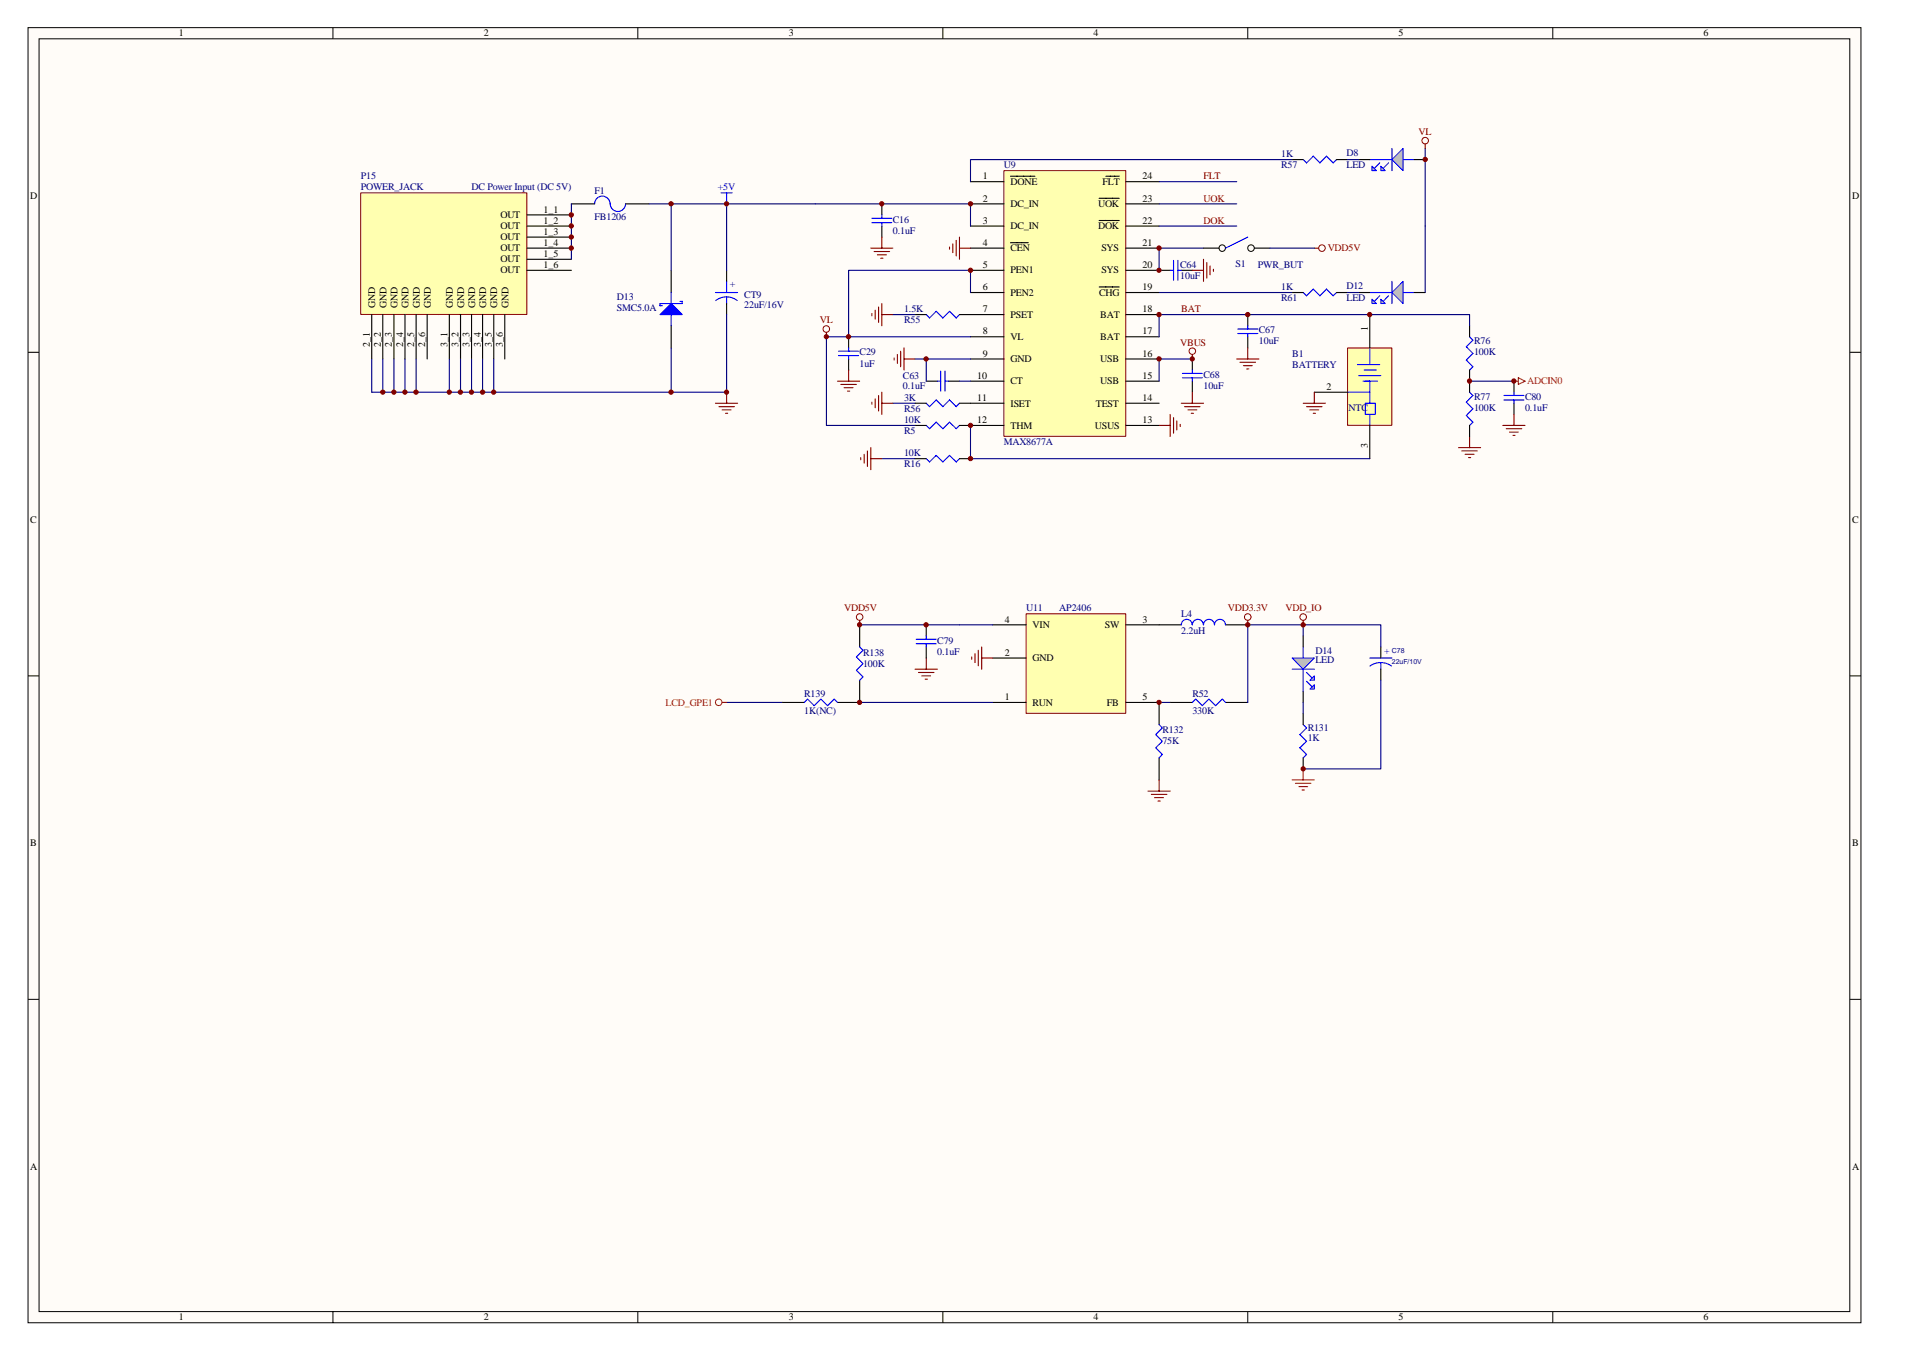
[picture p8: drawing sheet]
<svg xmlns="http://www.w3.org/2000/svg" width="297mm" height="210mm" viewBox="0 0 297 210" stroke-linecap="round" stroke-linejoin="round" font-family="sans-serif">
<path d="M4.4 4.3h284.9v201.3h-284.9z" fill="#fffcf8"/>
<g fill="none" stroke="#000" stroke-width=".16">
<path d="M4.4 4.3h284.9v201.3h-284.9zM6.1 6h281.4v197.9h-281.4zM51.7 4.3v1.7M99.1 4.3v1.7M146.6 4.3v1.7M193.9 4.3v1.7M241.4 4.3v1.7M4.4 54.8h1.7M287.5 54.8h1.8M4.4 105.1h1.7M287.5 105.1h1.8M4.4 155.3h1.7"/>
<path d="M287.5 155.3h1.8M51.7 203.9v1.7M99.1 203.9v1.7M146.6 203.9v1.7M193.9 203.9v1.7M241.4 203.9v1.7"/>
</g>
<g fill="none" stroke="#00f" stroke-width=".17">
<path d="M92.4 31.7a1.2 1.2 0 0 1 1.2-1.2 1.2 1.2 0 0 1 1.2 1.2M94.8 31.7a1.2 1.2 0 0 0 1.2 1.2 1.2 1.2 0 0 0 1.2-1.2M112.1 30h1.7M112.9 30v1.7M104.3 45.5v1.7M104.3 48.9v1.7M105.7 46.8h.3v.4h-3.4v.3h.4M111.2 45.5h3.5M112.9 46.1l1.1 .2 .6 .4M112.9 46.1l-1 .2-.7 .4M112.9 43.7v1.8M112.9 46.1v1.1"/>
<path d="M212.9 102.3h3.5M214.6 103l1.1 .2 .6 .3M214.6 103l-1 .2-.7 .3M214.6 103v1"/>
</g>
<path d="M88.8 31.7h3.6M97.3 31.7h3.6M104.3 42v3.5M104.3 50.6v3.5M112.9 42v1.7M112.9 47.2v1.7M214.6 100.6v1.7M214.6 104v1.7" fill="none" stroke="#000" stroke-width=".17"/>
<circle cx="202.6" cy="95.9" r=".51" fill="none" stroke="#800000" stroke-width=".16"/>
<path d="M111.2 62.7h3.5M111.7 63.2h2.4M112.2 63.7h1.4M112.8 64.2h.3M112.9 61v1.7M202.6 96.4v.7" fill="none" stroke="#800000" stroke-width=".17"/>
<path d="M126.7 31.7h-13.8v10.3M68.1 45.5v3.4M112.9 48.9v12.1h-55.1" fill="none" stroke="#000080" stroke-width=".17"/>
<path d="M102.6 48.9l1.7-1.7 1.7 1.7z" fill="#00f" stroke="#00f" stroke-width=".17"/>
<path d="M56.1 30h25.8v18.9h-25.8z" fill="#ffffb0"/>
<path d="M56.1 30h25.8v18.9h-25.8z" fill="none" stroke="#800000" stroke-width=".16"/>
<g fill="none" stroke="#000" stroke-width=".17">
<path d="M81.9 33.4h6.9M81.9 35.1h6.9M81.9 36.9h6.9M81.9 38.6h6.9M57.8 48.9v6.9M59.5 48.9v6.9M61.2 48.9v6.9M62.9 48.9v6.9M64.7 48.9v6.9M66.4 48.9v6.9M69.8 48.9v6.9M71.6 48.9v6.9"/>
<path d="M73.3 48.9v6.9M75 48.9v6.9M76.7 48.9v6.9M78.5 48.9v6.9M81.9 40.3h6.9M81.9 42h6.9"/>
</g>
<path d="M88.8 31.7v8.6M57.8 55.8v5.2M59.5 55.8v5.2M61.2 55.8v5.2M62.9 55.8v5.2M64.7 55.8v5.2M69.8 55.8v5.2M71.6 55.8v5.2M73.3 55.8v5.2M75 55.8v5.2M76.7 55.8v5.2" fill="none" stroke="#000080" stroke-width=".17"/>
<path d="M159.5 95.4h15.5v15.5h-15.5z" fill="#ffffb0"/>
<g fill="none" stroke="#800000" stroke-width=".16">
<path d="M159.5 95.4h15.5v15.5h-15.5z"/>
<circle cx="133.6" cy="95.9" r=".51"/>
<circle cx="193.9" cy="95.9" r=".51"/>
</g>
<path d="M154.3 97.1h5.2M175 97.1h8.6M190.5 97.1h3.4M154.3 109.2h5.2M154.3 102.3h5.2M175 109.2h5.2v3.4M180.2 117.8v3.4M181.9 109.2h3.4M190.5 109.2h3.4" fill="none" stroke="#000" stroke-width=".17"/>
<path d="M183.6 97.1a.85 .85 0 0 1 .9-.8 .85 .85 0 0 1 .8 .8 .87 .87 0 0 1 .9-.8 .87 .87 0 0 1 .8 .8M187.1 97.1a.85 .85 0 0 1 .8-.8 .85 .85 0 0 1 .9 .8 .86 .86 0 0 1 .8-.8 .86 .86 0 0 1 .9 .8M180.2 112.6l.5 .5-1.1 1.1 1.1 1-1.1 1 1.1 1.1-.5 .5M185.3 109.2l.6-.6 1 1.1 1-1.1 1.1 1.1 1-1.1 .5 .6" fill="none" stroke="#00f" stroke-width=".17"/>
<path d="M149.1 97.1h5.2M202.6 97.1h-8.7v12.1M180.2 109.2h1.7" fill="none" stroke="#000080" stroke-width=".17"/>
<g fill="none" stroke="#800000" stroke-width=".17">
<path d="M133.6 96.4v.7M193.9 96.4v.7M142.2 104h3.5M142.8 104.5h2.4M143.3 105.1h1.3M143.8 105.6h.3M144 102.3v1.7M151 102.1v.4M151.6 101.6v1.4M152.1 101.1v2.4M152.6 100.6v3.4M152.6 102.3h1.7"/>
<path d="M178.4 123h3.5M179 123.5h2.4M179.5 124h1.3M180 124.5h.3M180.2 121.2v1.8"/>
</g>
<g fill="#c0c0c0" stroke="#00f" stroke-width=".16">
<path d="M200.8 102.3h3.5l-1.7 1.7z" fill-rule="evenodd"/>
<path d="M203.6 105.7l.7-.6v.6z" fill-rule="evenodd"/>
<path d="M203.6 107.1l.7-.7v.7z" fill-rule="evenodd"/>
</g>
<path d="M135.5 34.6h3.1M135.5 33.9h3.1M137.1 33.4v.5M137.1 34.6v.5M200.8 104h3.5M202.6 100.6v1.7M202.6 104v3.5M202.6 112.6l.5 .5-1 1.1 1 1-1 1 1 1.1-.5 .5M203.1 104.5l.9 .9M203.1 105.9l.9 .9" fill="none" stroke="#00f" stroke-width=".17"/>
<path d="M137.1 31.7v1.7M137.1 35.1v1.8M202.6 98.8v1.8M202.6 107.5v1.7M202.6 110.9v1.7M202.6 117.8v1.7" fill="none" stroke="#000" stroke-width=".17"/>
<path d="M100.9 31.7h12M104.3 31.7v10.3M104.3 54.1v6.9M202.6 98.8v-1.7h12v3.5M202.6 109.2v1.7M214.6 105.7v13.8h-12" fill="none" stroke="#000080" stroke-width=".17"/>
<path d="M202.6 119.5v1.7M200.8 121.2h3.5M201.4 121.8h2.4M201.9 122.3h1.4M202.4 122.8h.4" fill="none" stroke="#f00" stroke-width=".17"/>
<g fill="#800000" stroke="#800000" stroke-width=".16">
<circle cx="112.9" cy="60.9" r=".33"/>
<circle cx="59.5" cy="60.9" r=".33"/>
<circle cx="61.2" cy="60.9" r=".33"/>
<circle cx="63" cy="60.9" r=".33"/>
<circle cx="64.7" cy="60.9" r=".33"/>
<circle cx="69.8" cy="60.9" r=".33"/>
<circle cx="71.6" cy="60.9" r=".33"/>
<circle cx="73.3" cy="60.9" r=".33"/>
<circle cx="75" cy="60.9" r=".33"/>
<circle cx="76.7" cy="60.9" r=".33"/>
<circle cx="202.6" cy="97.1" r=".34"/>
<circle cx="180.2" cy="109.2" r=".33"/>
<circle cx="193.9" cy="97.1" r=".34"/>
<circle cx="202.6" cy="119.5" r=".33"/>
<circle cx="112.9" cy="31.7" r=".33"/>
<circle cx="104.3" cy="60.9" r=".33"/>
<circle cx="104.3" cy="31.7" r=".33"/>
</g>
<circle cx="205.5" cy="38.6" r=".51" fill="none" stroke="#800000" stroke-width=".16"/>
<path d="M204.3 38.6h.7" fill="none" stroke="#800000" stroke-width=".17"/>
<path d="M156.1 26.5h18.9v41.3h-18.9z" fill="#ffffb0"/>
<path d="M156 26.5h19v41.3h-19z" fill="none" stroke="#800000" stroke-width=".16"/>
<g fill="none" stroke="#000" stroke-width=".17">
<path d="M150.9 28.2h5.1M150.9 31.7h5.1M150.9 35.1h5.1M150.9 38.6h5.1M157.1 27.4h3.8M157.1 37.7h2.7M170.9 34.3h3.1M170.9 30.8h3.1M171.9 27.4h2.1M175 28.2h5.2M175 31.7h5.2M175 35.1h5.2"/>
<path d="M175 38.6h5.2M150.9 42h5.1M150.9 45.5h5.1M150.9 48.9h5.1M150.9 52.3h5.1M150.9 55.8h5.1M150.9 59.2h5.1M170.9 44.6h3.1M175 42h5.2M175 45.5h5.2M175 48.9h5.2M175 52.3h5.2"/>
<path d="M175 55.8h5.2M175 59.2h5.2M150.9 62.7h5.1M150.9 66.1h5.1M175 62.7h5.2M175 66.1h5.2"/>
</g>
<path d="M126.7 31.7h24.2v3.4" fill="none" stroke="#000080" stroke-width=".17"/>
<path d="M209.5 54.1h6.8v12h-6.8z" fill="#ffffb0"/>
<path d="M209.5 54.1h6.8v12h-6.8z" fill="none" stroke="#800000" stroke-width=".16"/>
<g fill="none" stroke="#00f" stroke-width=".17">
<path d="M192.4 51.8h3.1M192.4 51.1h3.1M193.9 50.6v.5M193.9 51.8v.5M211 56.7h3.5M211.2 58.4h3.4M211.9 59.2h2.2M212 57.5h1.9M212.9 59.2v1.8h-3.4M212.9 54.3v2.2M212.2 62.7h1.6v1.7h-1.6zM212.9 61v1.7"/>
<path d="M212.9 64.4v1.7"/>
</g>
<path d="M193.9 48.9v1.7M193.9 52.3v1.8M212.9 48.9v5.2M204.3 61h5.2M212.9 66.1v5.2" fill="none" stroke="#000" stroke-width=".17"/>
<path d="M192.2 55.8h3.5M192.7 56.3h2.5M193.3 56.8h1.3M193.8 57.3h.3M193.9 54.1v1.7M202.6 62.7h3.4M203.1 63.2h2.4M203.6 63.7h1.4M204.1 64.2h.4M204.3 61v1.7" fill="none" stroke="#800000" stroke-width=".17"/>
<path d="M212.9 48.9h-32.7v3.4" fill="none" stroke="#000080" stroke-width=".17"/>
<g fill="#c0c0c0" stroke="#00f" stroke-width=".16">
<path d="M218.1 23.1v3.4l-1.7-1.7z" fill-rule="evenodd"/>
<path d="M214.6 25.8l.7 .7h-.7z" fill-rule="evenodd"/>
<path d="M213.3 25.8l.6 .7h-.6z" fill-rule="evenodd"/>
</g>
<g fill="none" stroke="#00f" stroke-width=".17">
<path d="M202.6 24.8l.5 .5 1-1 1.1 1 1-1 1 1 .5-.5M212.9 24.8h3.5M214.5 25.3l-.9 .9M215.8 25.3l-.8 .9M216.4 23.1v3.4M218.1 24.8h1.7M130.3 55.3h3.2M130.3 54.6h3.2M131.9 54.1v.5M131.9 55.3v.5M144 48.9l.5 .5 1-1 1.1 1 1-1 1 1 .5-.5M145.7 59.2h.5"/>
<path d="M146.2 57.7v3.1M146.9 59.2h.5M146.9 57.7v3.1M183.8 58.7h3.1M183.8 58h3.1M185.3 57.5v.5M185.3 58.7v.5M144 62.7l.5 .5 1-1 1.1 1 1-1 1 1 .5-.5M144 66.1l.5 .5 1-1 1.1 1 1-1 1 1 .5-.5"/>
</g>
<g fill="none" stroke="#000" stroke-width=".17">
<path d="M200.8 24.8h1.8M207.7 24.8h1.8M211.2 24.8h1.7M219.8 24.8h1.7M131.9 52.3v1.8M131.9 55.8v1.7M142.2 48.9h1.8M144 59.2h1.7M147.4 59.2h1.7M149.1 48.9h1.8M185.3 55.8v1.7M185.3 59.2v1.8"/>
<path d="M142.2 62.7h1.8M142.2 66.1h1.8M149.1 62.7h1.8M149.1 66.1h1.8"/>
</g>
<path d="M187.1 38.6h-6.9v3.4M200.8 24.8h-49.9v3.4M209.5 24.8h1.7M221.5 23.1v12M138.8 48.9h3.4M142.2 55.8h8.7M144 55.8v3.4M149.1 59.2h1.8M150.9 52.3h-22.4v13.8h13.7M150.9 45.5v-3.5h-19v10.3M185.3 55.8h-5.1v3.4M138.8 62.7h3.4" fill="none" stroke="#000080" stroke-width=".17"/>
<g fill="none" stroke="#800000" stroke-width=".17">
<path d="M147.6 38.4v.3M148.1 37.9v1.4M148.6 37.4v2.4M149.1 36.9v3.4M149.1 38.6h1.8M221.5 22.4v.7M128.5 51.7v.6M130.2 59.2h3.4M130.7 59.8h2.4M131.9 57.5v1.7M135.5 48.7v.4M136 48.2v1.4"/>
<path d="M136.6 47.7v2.4M137.1 47.2v3.4M137.1 48.9h1.7M139 55.6v.4M139.5 55.1v1.4M140 54.6v2.4M140.5 54.1v3.4M140.5 55.8h1.7M185.3 55.1v.7M131.2 60.3h1.4M131.7 60.8h.4M135.5 62.5v.3"/>
<path d="M136 62v1.4M136.6 61.5v2.4M137.1 61v3.4M137.1 62.7h1.7M180.2 66.1h1.7M181.9 64.4v3.4M182.4 64.9v2.4M182.9 65.4v1.4M183.4 66v.3M183.6 62.7h3.5M184.1 63.2h2.4M184.7 63.7h1.3"/>
<path d="M185.2 64.2h.3M185.3 61v1.7"/>
</g>
<g fill="none" stroke="#800000" stroke-width=".16">
<circle cx="221.5" cy="21.9" r=".51"/>
<circle cx="128.4" cy="51.1" r=".51"/>
<circle cx="185.3" cy="54.6" r=".51"/>
</g>
<g fill="#c0c0c0" stroke="#00f" stroke-width=".16">
<path d="M218.1 43.7v3.5l-1.7-1.7z" fill-rule="evenodd"/>
<path d="M214.6 46.5l.7 .7h-.7z" fill-rule="evenodd"/>
<path d="M213.3 46.5l.6 .7h-.6z" fill-rule="evenodd"/>
</g>
<g fill="none" stroke="#00f" stroke-width=".17">
<path d="M193.9 36.9l-3.4 1.7M181.9 42h.5M182.4 40.5v3.1M183.1 42h.5M183.1 40.5v3.1M202.6 45.5l.5 .5 1-1.1 1.1 1.1 1-1.1 1 1.1 .5-.5M212.9 45.5h3.5M214.5 46l-.9 .8M215.8 46l-.8 .8M216.4 43.7v3.5M218.1 45.5h1.7M228.4 52.3l.5 .6-1 1 1 1-1 1.1 1 1-.5 .5"/>
<path d="M144 71.3l.5 .5 1-1 1.1 1 1-1 1 1 .5-.5M228.4 61l.5 .5-1 1 1 1-1 1.1 1 1-.5 .5M233.8 62.2h3.1M233.8 61.5h3.1M235.3 61v.5M235.3 62.2v.5M142.4 99.4h3.1M144 98.8v.6M125 109.2l.5-.6 1.1 1.1 1-1.1 1 1.1 1.1-1.1 .5 .6M133.6 100.6l.6 .5-1.1 1 1.1 1-1.1 1.1 1.1 1-.6 .5M142.4 100.1h3.1M144 100.1v.5"/>
</g>
<g fill="none" stroke="#000" stroke-width=".17">
<path d="M187.1 38.6h2.4M195 38.6h2.4M180.2 42h1.7M183.6 42h1.7M200.8 45.5h1.8M207.7 45.5h1.8M211.2 45.5h1.7M219.8 45.5h1.7M228.4 50.6v1.7M228.4 57.5v3.5M235.3 59.2v1.8M142.2 71.3h1.8"/>
<path d="M149.1 71.3h1.8M228.4 66.1v1.7M235.3 62.7v1.7M133.6 97.1v3.5M144 97.1v1.7M121.6 109.2h3.4M133.6 105.7v3.5h-3.4M144 100.6v1.7"/>
</g>
<g fill="none" stroke="#000080" stroke-width=".17">
<path d="M180.2 28.2h12M180.2 31.7h12M180.2 35.1h12M197.4 38.6h6.9M221.5 35.1v10.4M180.2 45.5h20.6M209.5 45.5h1.7M212.9 48.9h15.5v1.7M228.4 59.2h6.9M137.1 71.3h5.1M150.9 66.1v5.2h62M133.6 97.1h15.5"/>
<path d="M112.9 109.2h8.7M133.6 109.2h20.7"/>
</g>
<g fill="none" stroke="#800000" stroke-width=".17">
<path d="M135.4 38.6h3.4M135.9 39.1h2.4M136.4 39.6h1.4M137.1 36.9v1.7M136.9 40.1h.3M185.3 42h1.8M187.1 40.3v3.4M187.6 40.8v2.4M188.1 41.3v1.4M188.6 41.8v.4M133.8 71.1v.4M134.3 70.6v1.4"/>
<path d="M134.8 70.1v2.4M135.4 69.6v3.4M135.4 71.3h1.7M226.7 69.6h3.4M227.2 70.1h2.4M227.7 70.6h1.4M228.3 71.1h.3M228.4 67.8v1.8M233.6 66.1h3.4M234.1 66.6h2.4M234.6 67.2h1.4M235.2 67.7h.3"/>
<path d="M235.3 64.4v1.7"/>
</g>
<g fill="none" stroke="#000" stroke-width=".16">
<circle cx="190" cy="38.6" r=".51"/>
<circle cx="194.5" cy="38.6" r=".51"/>
</g>
<g fill="#800000" stroke="#800000" stroke-width=".16">
<circle cx="137.1" cy="31.7" r=".33"/>
<circle cx="150.9" cy="31.7" r=".33"/>
<circle cx="150.9" cy="42" r=".33"/>
<circle cx="150.9" cy="66.1" r=".33"/>
<circle cx="180.2" cy="55.8" r=".33"/>
<circle cx="180.1" cy="48.9" r=".34"/>
<circle cx="180.2" cy="42" r=".33"/>
<circle cx="180.1" cy="38.6" r=".34"/>
<circle cx="193.9" cy="48.9" r=".34"/>
<circle cx="221.5" cy="24.8" r=".34"/>
<circle cx="128.4" cy="52.3" r=".33"/>
<circle cx="131.9" cy="52.3" r=".33"/>
<circle cx="144" cy="55.8" r=".33"/>
<circle cx="185.3" cy="55.8" r=".33"/>
<circle cx="150.9" cy="71.3" r=".33"/>
<circle cx="228.4" cy="59.2" r=".34"/>
<circle cx="212.9" cy="48.9" r=".34"/>
<circle cx="88.8" cy="33.4" r=".34"/>
<circle cx="88.8" cy="35.1" r=".34"/>
<circle cx="88.8" cy="36.8" r=".33"/>
<circle cx="88.8" cy="38.6" r=".34"/>
<circle cx="235.3" cy="59.2" r=".34"/>
<circle cx="144" cy="97.1" r=".34"/>
<circle cx="133.6" cy="97.1" r=".34"/>
<circle cx="133.6" cy="109.2" r=".33"/>
</g>
<path d="M235.3 59.2h.7M236 58.7l1 .5-1 .6zM112.2 109.2h.7" fill="none" stroke="#f00" stroke-width=".17"/>
<circle cx="111.7" cy="109.2" r=".51" fill="none" stroke="#f00" stroke-width=".16"/>
<g font-size="1.6">
<text x="27.8" y="5.7">1</text>
<text x="75.2" y="5.7">2</text>
<text x="122.6" y="5.7">3</text>
<text x="170" y="5.7">4</text>
<text x="217.4" y="5.7">5</text>
<text x="264.8" y="5.7">6</text>
<text x="152.8" y="27.9">1</text>
<text x="157.1" y="28.7">DONE</text>
<text x="171.4" y="28.7">FLT</text>
<text x="177.6" y="27.9">24</text>
<text x="4.7" y="31">D</text>
<text x="77.8" y="33.9">OUT</text>
<text x="77.8" y="35.6">OUT</text>
<text x="84.5" y="33">1_1</text>
<text x="84.5" y="34.8">1_2</text>
<text x="152.8" y="31.3">2</text>
<text x="152.8" y="34.8">3</text>
<text x="157.1" y="32.2">DC_IN</text>
<text x="157.1" y="35.6">DC_IN</text>
<text x="170.7" y="35.6">DOK</text>
<text x="170.7" y="32.2">UOK</text>
<text x="177.6" y="34.8">22</text>
<text x="177.6" y="31.3">23</text>
<text x="287.9" y="31">D</text>
<text x="77.8" y="37.3">OUT</text>
<text x="77.8" y="39.1">OUT</text>
<text x="77.8" y="40.8">OUT</text>
<text x="84.5" y="36.5">1_3</text>
<text x="84.5" y="38.2">1_4</text>
<text x="84.5" y="39.9">1_5</text>
<text x="84.5" y="41.7">1_6</text>
<text x="152.8" y="38.2">4</text>
<text x="152.8" y="41.7">5</text>
<text x="157.1" y="39.1">CEN</text>
<text x="171.2" y="39.1">SYS</text>
<text x="177.6" y="41.7">20</text>
<text x="177.6" y="38.2">21</text>
<text x="58.3" y="47.9" transform="rotate(-90 58.3 47.9)">GND</text>
<text x="60.1" y="47.9" transform="rotate(-90 60.1 47.9)">GND</text>
<text x="61.8" y="47.9" transform="rotate(-90 61.8 47.9)">GND</text>
<text x="63.5" y="47.9" transform="rotate(-90 63.5 47.9)">GND</text>
<text x="65.2" y="47.9" transform="rotate(-90 65.2 47.9)">GND</text>
<text x="66.9" y="47.9" transform="rotate(-90 66.9 47.9)">GND</text>
<text x="70.4" y="47.9" transform="rotate(-90 70.4 47.9)">GND</text>
<text x="72.1" y="47.9" transform="rotate(-90 72.1 47.9)">GND</text>
<text x="73.8" y="47.9" transform="rotate(-90 73.8 47.9)">GND</text>
<text x="75.6" y="47.9" transform="rotate(-90 75.6 47.9)">GND</text>
<text x="77.3" y="47.9" transform="rotate(-90 77.3 47.9)">GND</text>
<text x="77.8" y="42.5">OUT</text>
<text x="79" y="47.9" transform="rotate(-90 79 47.9)">GND</text>
<text x="152.8" y="45.1">6</text>
<text x="157.1" y="42.5">PEN1</text>
<text x="157.1" y="46">PEN2</text>
<text x="170.9" y="46">CHG</text>
<text x="171.2" y="42.5">SYS</text>
<text x="177.6" y="45.1">19</text>
<text x="57.5" y="53.9" transform="rotate(-90 57.5 53.9)">2_1</text>
<text x="59.2" y="53.9" transform="rotate(-90 59.2 53.9)">2_2</text>
<text x="60.9" y="53.9" transform="rotate(-90 60.9 53.9)">2_3</text>
<text x="62.7" y="53.9" transform="rotate(-90 62.7 53.9)">2_4</text>
<text x="64.4" y="53.9" transform="rotate(-90 64.4 53.9)">2_5</text>
<text x="66.1" y="53.9" transform="rotate(-90 66.1 53.9)">2_6</text>
<text x="69.6" y="53.9" transform="rotate(-90 69.6 53.9)">3_1</text>
<text x="71.3" y="53.9" transform="rotate(-90 71.3 53.9)">3_2</text>
<text x="73" y="53.9" transform="rotate(-90 73 53.9)">3_3</text>
<text x="74.7" y="53.9" transform="rotate(-90 74.7 53.9)">3_4</text>
<text x="76.4" y="53.9" transform="rotate(-90 76.4 53.9)">3_5</text>
<text x="78.2" y="53.9" transform="rotate(-90 78.2 53.9)">3_6</text>
<text x="152.8" y="48.5">7</text>
<text x="152.8" y="52">8</text>
<text x="157.1" y="49.4">PSET</text>
<text x="157.1" y="52.9">VL</text>
<text x="171" y="52.9">BAT</text>
<text x="171" y="49.4">BAT</text>
<text x="177.6" y="52">17</text>
<text x="177.6" y="48.5">18</text>
<text x="212.6" y="51.5" transform="rotate(-90 212.6 51.5)">1</text>
<text x="151.9" y="58.9">10</text>
<text x="152.8" y="55.4">9</text>
<text x="157.1" y="56.3">GND</text>
<text x="157.1" y="59.7">CT</text>
<text x="171" y="59.7">USB</text>
<text x="171" y="56.3">USB</text>
<text x="177.6" y="58.9">15</text>
<text x="177.6" y="55.4">16</text>
<text x="151.9" y="62.3">11</text>
<text x="151.9" y="65.8">12</text>
<text x="157.1" y="63.2">ISET</text>
<text x="170.3" y="63.2">TEST</text>
<text x="177.6" y="65.8">13</text>
<text x="177.6" y="62.3">14</text>
<text x="206.2" y="60.6">2</text>
<text x="157.1" y="66.6">THM</text>
<text x="170.2" y="66.6">USUS</text>
<text x="212.6" y="69.6" transform="rotate(-90 212.6 69.6)">3</text>
<text x="4.7" y="81.3">C</text>
<text x="287.9" y="81.3">C</text>
<text x="156.2" y="101.9">2</text>
<text x="156.2" y="96.8">4</text>
<text x="160.5" y="97.6">VIN</text>
<text x="171.7" y="97.6">SW</text>
<text x="177.6" y="96.8">3</text>
<text x="160.5" y="102.8">GND</text>
<text x="156.2" y="108.8">1</text>
<text x="160.5" y="109.7">RUN</text>
<text x="172.1" y="109.7">FB</text>
<text x="177.6" y="108.8">5</text>
<text x="4.7" y="131.5">B</text>
<text x="287.9" y="131.5">B</text>
<text x="4.7" y="181.8">A</text>
<text x="287.9" y="181.8">A</text>
<text x="27.8" y="205.2">1</text>
<text x="75.2" y="205.2">2</text>
<text x="122.6" y="205.2">3</text>
<text x="170" y="205.2">4</text>
<text x="217.4" y="205.2">5</text>
<text x="264.8" y="205.2">6</text>
</g>
<g font-size="1.6" fill="#800000">
<text x="220.5" y="21">VL</text>
<text x="187.1" y="27.9">FLT</text>
<text x="187.1" y="31.3">UOK</text>
<text x="187.1" y="34.8">DOK</text>
<text x="206.4" y="39.1">VDD5V</text>
<text x="127.4" y="50.2">VL</text>
<text x="183.4" y="53.7">VBUS</text>
<text x="183.6" y="48.5">BAT</text>
<text x="131.2" y="95">VDD5V</text>
<text x="190.9" y="95">VDD3.3V</text>
<text x="199.8" y="95">VDD_IO</text>
</g>
<g font-size="1.6" fill="#000080">
<text x="56.1" y="27.9">P15</text>
<text x="56.1" y="29.6">POWER_JACK</text>
<text x="73.3" y="29.6">DC Power Input (DC 5V)</text>
<text x="156" y="26.2">U9</text>
<text x="199.1" y="26.2">R57</text>
<text x="199.1" y="24.4">1K</text>
<text x="209.3" y="24.3">D8</text>
<text x="209.3" y="26.2">LED</text>
<text x="92.4" y="30.1">F1</text>
<text x="92.4" y="34.2">FB1206</text>
<text x="138.8" y="34.6">C16</text>
<text x="138.8" y="36.3">0.1uF</text>
<text x="183.4" y="41.7">C64</text>
<text x="192.1" y="41.5">S1</text>
<text x="195.5" y="41.7">PWR_BUT</text>
<text x="95.9" y="46.7">D13</text>
<text x="113.4" y="44.6">+</text>
<text x="115.7" y="46.3">CT9</text>
<text x="115.7" y="47.9">22uF/16V</text>
<text x="183.4" y="43.4">10uF</text>
<text x="199.1" y="46.8">R61</text>
<text x="199.1" y="45.1">1K</text>
<text x="209.3" y="44.9">D12</text>
<text x="209.3" y="46.8">LED</text>
<text x="95.9" y="48.4">SMC5.0A</text>
<text x="140.5" y="50.2">R55</text>
<text x="140.5" y="48.5">1.5K</text>
<text x="195.7" y="51.8">C67</text>
<text x="195.7" y="53.5">10uF</text>
<text x="229.1" y="53.5">R76</text>
<text x="133.6" y="55.2">C29</text>
<text x="133.6" y="57">1uF</text>
<text x="140.4" y="58.9">C63</text>
<text x="187.1" y="58.7">C68</text>
<text x="200.8" y="55.4">B1</text>
<text x="200.8" y="57.1">BATTERY</text>
<text x="229.1" y="55.2">100K</text>
<text x="140.4" y="60.4">0.1uF</text>
<text x="140.5" y="64">R56</text>
<text x="140.5" y="62.3">3K</text>
<text x="140.5" y="65.8">10K</text>
<text x="187.1" y="60.4">10uF</text>
<text x="209.6" y="63.9">NTC</text>
<text x="229.1" y="62.1">R77</text>
<text x="229.1" y="63.9">100K</text>
<text x="237" y="62.1">C80</text>
<text x="237" y="63.9">0.1uF</text>
<text x="140.5" y="67.5">R5</text>
<text x="140.5" y="70.9">10K</text>
<text x="156" y="69.2">MAX8677A</text>
<text x="140.5" y="72.6">R16</text>
<text x="159.5" y="95">U11</text>
<text x="164.7" y="95">AP2406</text>
<text x="183.6" y="95.9">L4</text>
<text x="134.2" y="101.9">R138</text>
<text x="145.7" y="100">C79</text>
<text x="145.7" y="101.7">0.1uF</text>
<text x="183.6" y="98.5">2.2uH</text>
<text x="204.5" y="101.6">D14</text>
<text x="134.2" y="103.6">100K</text>
<text x="204.5" y="103.1">LED</text>
<text x="125" y="108.3">R139</text>
<text x="125" y="111">1K(NC)</text>
<text x="180.7" y="114">R132</text>
<text x="185.3" y="108.3">R52</text>
<text x="185.3" y="111">330K</text>
<text x="203.3" y="113.6">R131</text>
<text x="180.7" y="115.7">75K</text>
<text x="203.3" y="115.2">1K</text>
</g>
<g font-size="1.6" fill="#00f">
<text x="111.6" y="29.6">+5V</text>
<text x="215.2" y="101.6">+</text>
</g>
<g font-size="1.6" fill="#f00">
<text x="237.4" y="59.7">ADCIN0</text>
<text x="103.5" y="109.7">LCD_GPE1</text>
</g>
<g font-size="1.1" fill="#000080">
<text x="216.4" y="101.5">C78</text>
<text x="216.4" y="103.3">22uF/10V</text>
</g>
</svg>
